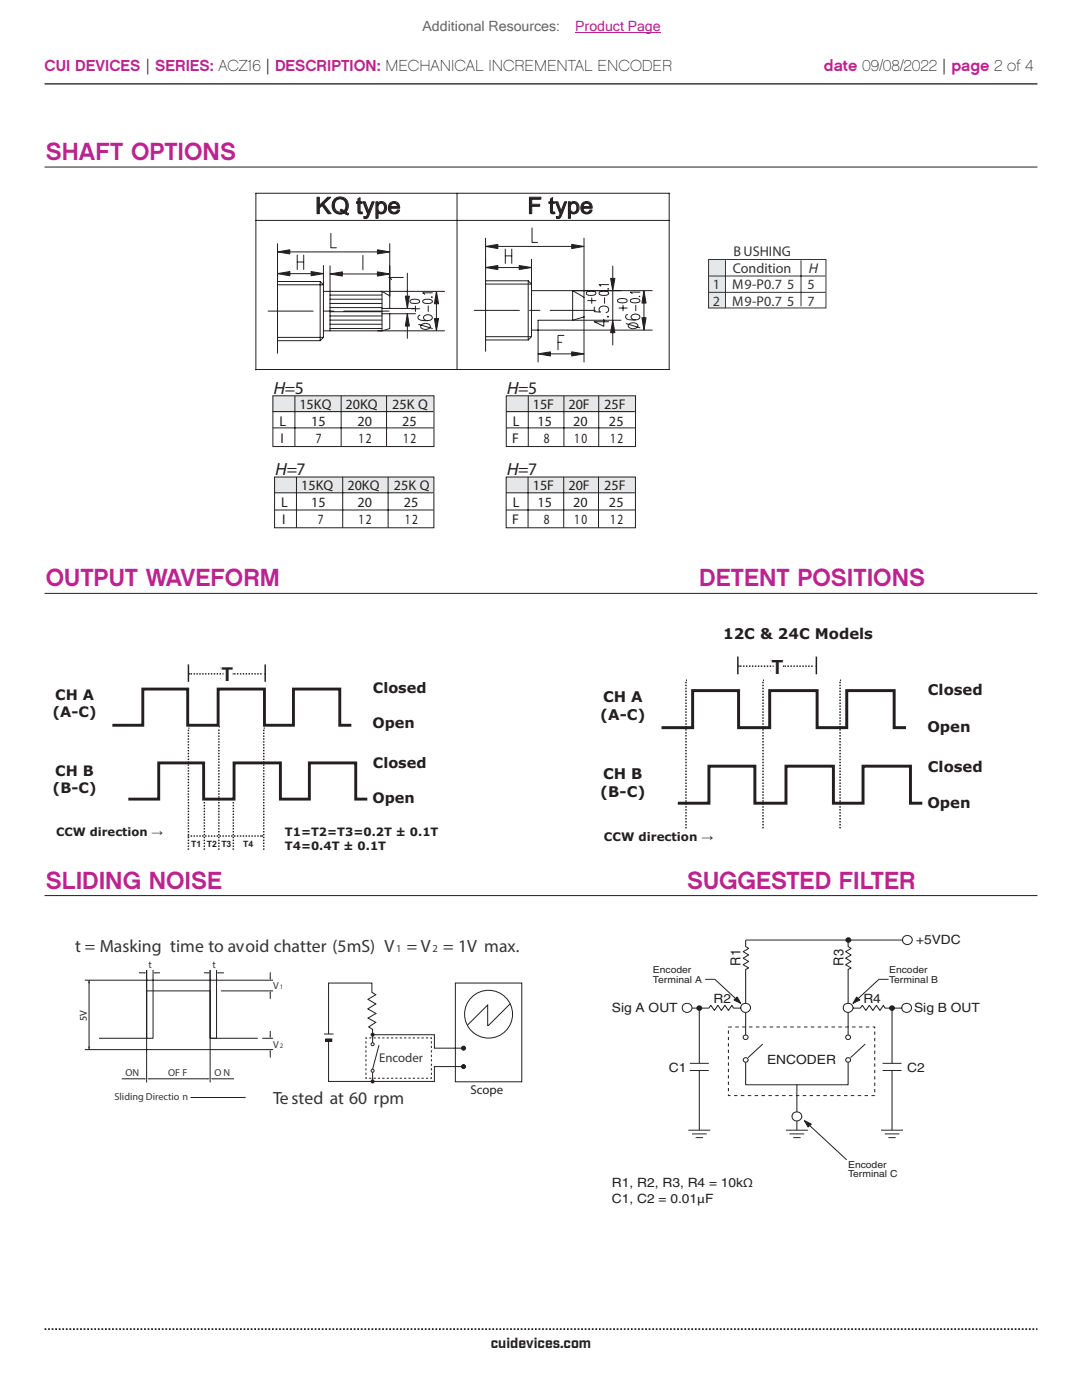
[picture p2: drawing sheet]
<svg xmlns="http://www.w3.org/2000/svg" width="216mm" height="279mm" viewBox="0 0 216 279" stroke-linecap="round" stroke-linejoin="round" font-family="sans-serif">
<path d="M8.9 16.7h198.1" fill="none" stroke="#231f20" stroke-width=".26"/>
<path d="M8.9 265.3h198.1" fill="none" stroke="#231f20" stroke-width=".35" stroke-dasharray=".4 .4 .4 .4 .4 .4" stroke-dashoffset=".7" stroke-linecap="butt"/>
<path d="M8.9 33.3h198.1" fill="none" stroke="#231f20" stroke-width=".2"/>
<path d="M103.6 53l2.5 .4-2.5 .4z" fill="#231f20"/>
<g fill="none" stroke="#231f20" stroke-width=".2">
<path d="M96.9 56h8.5M96.9 56.7h9.2M96.9 53.8v16.3M99.3 49.2h14.8M100.8 49.7v2.9M100.8 51.1h1.3M102.1 49.7v2.9M103.6 53l2.5 .4-2.5 .4zM94.6 61.9h9M96.9 67.8h8.5M96.9 67.2h9.2M105.7 61.9h2"/>
<path d="M109.8 61.9h9"/>
</g>
<path d="M96.9 53.4l2.4-.4v.8z" fill="#231f20"/>
<path d="M96.9 53.4l2.4-.4v.8zM96.9 51.7v2.1M99.3 53.4h4.3" fill="none" stroke="#231f20" stroke-width=".2"/>
<path d="M96.9 49.2l2.4-.4v.8z" fill="#231f20"/>
<path d="M96.9 49.2l2.4-.4v.8zM96.9 47.5v6.3" fill="none" stroke="#231f20" stroke-width=".2"/>
<path d="M121.8 55.6h.9l-.4 2.4z" fill="#231f20"/>
<g fill="none" stroke="#231f20" stroke-width=".2">
<path d="M106.1 51.7v5M114.3 58h15.8M116.5 47.5v11.8M117.1 58.3l.7-.2a.86 .86 0 0 1 1.1 .5 1.37 1.37 0 0 1-1.9 0zM117.3 60h1.6M118.1 59.4v1.1M119.6 58.3l.7-.2a.86 .86 0 0 1 1.1 .5 1.36 1.36 0 0 1-1.9 0zM120.6 59.4v1.1M121.4 57.6v.1h-.1M121.4 56.8h-1.9l.4 .3M121.8 55.6h.9l-.4 2.4zM107.4 65.9h22.7"/>
<path d="M111.3 68.3h.8M112.5 66.9h-1.2v2.9M114.3 63.9h9.6M118.6 61.3v.9l1.2 .1a.61 .61 0 0 1-.3-.6 .61 .61 0 0 1 .4-.5 .89 .89 0 0 1 1.1 0 .89 .89 0 0 1 .3 1l-.4 .2M120.5 63.7v1.4l-1.9-.9h2.8M121.3 63.1l.1 .1-.1 .1-.1-.1"/>
</g>
<path d="M114.1 70.2l2.4 .4-2.4 .4z" fill="#231f20"/>
<path d="M114.1 70.2l2.4 .4-2.4 .4z" fill="none" stroke="#231f20" stroke-width=".2"/>
<path d="M107.4 70.6l2.4-.4v.8z" fill="#231f20"/>
<path d="M105.4 56l.7 .7v10.5l-.7 .6zM106.1 58h8.2M114.3 58v5.9l2.2-.6M114.3 58l2.2 1.3v13M106.1 65.9h1.3M107.4 70.6l2.4-.4v.8zM109.8 70.6h4.3M114.3 63.9h-6.9v8.4" fill="none" stroke="#231f20" stroke-width=".2"/>
<path d="M122.3 63.9l.4 2.5h-.9z" fill="#231f20"/>
<g fill="none" stroke="#231f20" stroke-width=".2">
<path d="M122.3 58v5.9M123.3 59.8l.7-.2a.87 .87 0 0 1 1.1 .5 1.45 1.45 0 0 1-1.9 0zM125.9 59.8l.7-.2a.87 .87 0 0 1 1.1 .5 1.42 1.42 0 0 1-1.9 0zM127.6 59.1l.1 .1h-.2M127.7 58.3h-1.9l.3 .3M122.3 63.9l.4 2.5h-.9zM122.3 66.4v2.4M123.5 61.5h1.6M124.3 60.9v1.1M125 64.6l2.7 .8M125.2 62.8l-.2 .1-.2 .2 .2 .5a3.1 3.1 0 0 0 2.6 0l.1-.3a.93 .93 0 0 0-.9-.6 .93 .93 0 0 0-.9 .6l.4 .5h.4M125.5 64.7a1.28 1.28 0 0 1 1.8 .2v.3a1.25 1.25 0 0 1-1.9 0z"/>
<path d="M126.9 60.9v1.1"/>
</g>
<path d="M128.5 58l.4 2.5h-.8z" fill="#231f20"/>
<path d="M128.5 58l.4 2.5h-.8z" fill="none" stroke="#231f20" stroke-width=".2"/>
<path d="M128.1 63.4h.8l-.4 2.5z" fill="#231f20"/>
<path d="M106.2 45.5v2.9h1.1M128.1 63.4h.8l-.4 2.5zM128.5 60.5v2.9" fill="none" stroke="#231f20" stroke-width=".2"/>
<path d="M114.1 48.8l2.4 .4-2.4 .4z" fill="#231f20"/>
<g fill="none" stroke="#231f20" stroke-width=".2">
<path d="M55.4 56.8h9.1l-.6-.6v11.8M55.4 53.9v16.6M64.5 58.1h24.2M64.5 53v14.3M65.9 53v13M65.9 59.7h10.3M65.9 58.9h10.3M77.8 48.6v10.5M81.3 54.5v4.6M81.9 59.9l.7-.2a.83 .83 0 0 1 1.1 .5 1.49 1.49 0 0 1-1.9 0zM84.5 59.9l.7-.2a.87 .87 0 0 1 1.1 .5 1.52 1.52 0 0 1-1.9 0zM86.2 59.2l.1 .1h-.2"/>
<path d="M86.3 58.4h-1.9l.3 .3M114.1 48.8l2.4 .4-2.4 .4zM122.3 53.1v2.5M53.5 62.1h9M55.4 68h8.5M55.4 67.3h9.1M64.5 66h24.2M64.5 62.1h2.1M64.5 67.3l-.6 .7M65.9 65.6h10.3M65.9 64.7h10.3M65.9 63.9h10.3"/>
<path d="M65.9 63.1h10.3M65.9 62.2h10.3M65.9 61.4h10.3M65.9 60.6h10.3M68.6 62.1h9M82.1 61.6h1.6M82.9 61.1v1.1M83.5 64.7l2.8 .9M83.8 62.9l-.3 .1-.1 .5a1.71 1.71 0 0 0 1.9 .5l.6-.1 .4-.4a.93 .93 0 0 0-.9-.7 .93 .93 0 0 0-.9 .7l.4 .4 .4 .1M84.1 64.8a1.22 1.22 0 0 1 1.8 .2v.3a1.19 1.19 0 0 1-2 0zM85.5 61.1v1.1"/>
</g>
<path d="M80.9 59.1h.8l-.4 2.5z" fill="#231f20"/>
<path d="M80.9 59.1h.8l-.4 2.5z" fill="none" stroke="#231f20" stroke-width=".2"/>
<path d="M81.3 62.6l.4 2.5h-.8z" fill="#231f20"/>
<path d="M57.8 50.3h17.5M76.2 61.6h6.7M76.2 62.6h6.7M77.8 61.6v-2.5l-1.6-1v7.9l1.6-.4v-3M81.3 62.6l.4 2.5h-.8zM81.3 65.1v2.4" fill="none" stroke="#231f20" stroke-width=".2"/>
<path d="M65.9 54.7l2.4-.4v.8z" fill="#231f20"/>
<path d="M59.3 50.9v2.9M59.3 52.3h1.3M60.6 50.9v2.9M65.9 54.7l2.4-.4v.8z" fill="none" stroke="#231f20" stroke-width=".2"/>
<path d="M62.1 54.2l2.4 .4-2.4 .4z" fill="#231f20"/>
<path d="M62.1 54.2l2.4 .4-2.4 .4z" fill="none" stroke="#231f20" stroke-width=".2"/>
<path d="M55.4 54.6l2.4-.4v.8z" fill="#231f20"/>
<path d="M55.4 54.6l2.4-.4v.8zM55.4 53.9v2.4M57.8 54.6h4.3M66 46.6v2.8h1.1" fill="none" stroke="#231f20" stroke-width=".2"/>
<path d="M55.4 50.3l2.4-.4v.8z" fill="#231f20"/>
<path d="M55.4 50.3l2.4-.4v.8zM55.4 48.6v5.3M55.4 56.2h8.5" fill="none" stroke="#231f20" stroke-width=".2"/>
<path d="M75.3 49.9l2.5 .4-2.5 .4z" fill="#231f20"/>
<path d="M72.4 51v2.9M75.3 49.9l2.5 .4-2.5 .4zM80.5 55.4h-2.9l.5 .4" fill="none" stroke="#231f20" stroke-width=".2"/>
<path d="M75.3 54.3l2.5 .4-2.5 .4z" fill="#231f20"/>
<path d="M68.3 54.7h7M75.3 54.3l2.5 .4-2.5 .4z" fill="none" stroke="#231f20" stroke-width=".2"/>
<path d="M87.1 58.1l.4 2.5h-.8z" fill="#231f20"/>
<path d="M87.1 58.1l.4 2.5h-.8z" fill="none" stroke="#231f20" stroke-width=".2"/>
<path d="M86.7 63.6h.8l-.4 2.4z" fill="#231f20"/>
<path d="M91.2 38.6v35.1M51.1 44h82.4M51.1 73.7h82.4v-35.1h-82.4v35.2M86.7 63.6h.8l-.4 2.4zM87.1 60.6v3" fill="none" stroke="#231f20" stroke-width=".2"/>
<path d="M54.5 78.9h32.1v3.4h-32.1z" fill="#e6e7e9"/>
<path d="M54.5 79h32.1v10.1h-32.1zM58.8 79v10.1M68.1 79v10.1M77.1 79v10.1M54.4 82.1h32.1M54.4 85.4h32.1" fill="none" stroke="#231f20" stroke-width=".2"/>
<path d="M54.8 95.3h31.8v3.1h-31.8z" fill="#e6e7e9"/>
<path d="M54.8 98.4h31.7M54.8 95.2h31.8v10.1h-31.8zM59.2 95.2v10.1M68.4 95.2v10.1M77.4 95.2v10.1M54.8 101.8h31.7" fill="none" stroke="#231f20" stroke-width=".2"/>
<path d="M101 78.9h25.8v3.4h-25.8z" fill="#e6e7e9"/>
<path d="M101 79h25.8v10.1h-25.8zM105.4 79v10.1M112.5 79v10.1M119.5 79v10.1M101 82.1h25.7M101 85.4h25.8" fill="none" stroke="#231f20" stroke-width=".2"/>
<path d="M101 95.3h25.8v3.1h-25.8z" fill="#e6e7e9"/>
<path d="M101 98.4h25.7M101 95.2h25.8v10.1h-25.8zM105.4 95.2v10.1M112.5 95.2v10.1M119.4 95.2v10.1M101 101.8h25.7" fill="none" stroke="#231f20" stroke-width=".2"/>
<path d="M141.3 51.8h3.5v9.8h-3.5z" fill="#e5e8ed"/>
<path d="M141.4 51.8h23.4v9.7h-23.4zM141.4 58.3h23.3M141.5 55.1h23.2M144.8 52v9.5M159.8 52v9.1" fill="none" stroke="#323436" stroke-width=".2"/>
<path d="M8.9 118.4h198.1M8.9 178.7h198.1M90.9 196.2h13.2v19.7h-13.2zM64.6 206.4h2M65.6 206.4v-10.2h8.6v1.8l.8 .5-1.6 .9 1.6 1-1.6 .9 1.6 1-1.6 .9 1.6 .8-1.4 .9 .7 .5v2.7M74.3 206.5h12.4v2.7h5.8M74.3 214v1.8" fill="none" stroke="#231f20" stroke-width=".2"/>
<path d="M65 207.3h1.2v.5h-1.2z" fill="#231f20"/>
<g fill="none" stroke="#231f20" stroke-width=".2">
<path d="M65 207.3h1.2v.5h-1.2zM65.6 207.8v8h21.1v-2.9h5.8M73 215v.2h.2M73.2 207.1h-.2v.3M75.6 208.6l-1.3 4.8M85.9 207.1h.2v.3M86.1 215v.2h-.2M101.8 200.3l-4.3 4.4h-.2v-4.1l-4 4"/>
<circle cx="74.3" cy="213.7" r=".3"/>
<circle cx="74.3" cy="208.4" r=".3"/>
</g>
<path d="M73 207.8v6.9M73.7 215.2h11.9M85.4 207.1h-11.9M86.1 214.5v-6.9" fill="none" stroke="#231f20" stroke-width=".2" stroke-dasharray=".4 .4" stroke-linecap="butt"/>
<circle cx="74.3" cy="206.5" r=".3" fill="#231f20"/>
<circle cx="74.3" cy="206.5" r=".3" fill="none" stroke="#231f20" stroke-width=".2"/>
<circle cx="74.3" cy="215.8" r=".3" fill="#231f20"/>
<g fill="none" stroke="#231f20" stroke-width=".2">
<circle cx="74.3" cy="215.8" r=".3"/>
<circle cx="97.5" cy="202.4" r="4.8"/>
</g>
<circle cx="92.5" cy="209.2" r=".4" fill="#231f20"/>
<circle cx="92.5" cy="209.2" r=".4" fill="none" stroke="#231f20" stroke-width=".2"/>
<circle cx="92.5" cy="212.9" r=".4" fill="#231f20"/>
<g fill="none" stroke="#231f20" stroke-width=".2">
<path d="M16.9 195.6h37.6M30.5 193.6v13.6h-1.2v-13.6v22.4M41.9 193.6v13.6h1.3v-13.6M44.1 197.8h10.4M53.9 194v1.2M16.9 209.5h37.6M52.3 207.2h2.2"/>
<circle cx="92.5" cy="212.9" r=".4"/>
</g>
<path d="M53.8 195.1l.1 .1 .2-.1-.2 .5z" fill="#231f20"/>
<path d="M53.9 198.1v1.2" fill="none" stroke="#231f20" stroke-width=".2"/>
<path d="M53.9 197.8l.2 .5-.2-.2-.1 .2z" fill="#231f20"/>
<path d="M53.9 205.7v1.1" fill="none" stroke="#231f20" stroke-width=".2"/>
<path d="M53.8 206.7l.1 .1 .2-.1-.2 .5z" fill="#231f20"/>
<path d="M53.9 209.9v1.2" fill="none" stroke="#231f20" stroke-width=".2"/>
<path d="M53.9 209.5l.2 .5-.2-.1-.1 .1z" fill="#231f20"/>
<path d="M27.7 194.1h1.1" fill="none" stroke="#231f20" stroke-width=".2"/>
<path d="M28.7 194l.5 .1-.5 .2 .1-.2z" fill="#231f20"/>
<path d="M31 194.1h.9" fill="none" stroke="#231f20" stroke-width=".2"/>
<path d="M30.6 194.1l.5-.1-.1 .1 .1 .2z" fill="#231f20"/>
<path d="M40.7 194.1h.8" fill="none" stroke="#231f20" stroke-width=".2"/>
<path d="M41.4 194l.5 .1-.5 .2 .1-.2z" fill="#231f20"/>
<path d="M43.6 194.1h1.1" fill="none" stroke="#231f20" stroke-width=".2"/>
<path d="M43.2 194.1l.5-.1-.1 .1 .1 .2z" fill="#231f20"/>
<path d="M24.3 215.3h4.5" fill="none" stroke="#231f20" stroke-width=".2"/>
<path d="M28.7 215.1l.5 .2-.5 .2 .1-.2z" fill="#231f20"/>
<path d="M29.8 215.3h11.7" fill="none" stroke="#231f20" stroke-width=".2"/>
<g fill="#231f20">
<path d="M29.4 215.3l.5-.2-.1 .2 .1 .2z"/>
<path d="M41.4 215.1l.5 .2-.5 .2 .1-.2z"/>
</g>
<path d="M42.4 215.3h4.3" fill="none" stroke="#231f20" stroke-width=".2"/>
<path d="M42 215.3l.6-.2-.2 .2 .2 .2z" fill="#231f20"/>
<path d="M38 219h10.7" fill="none" stroke="#231f20" stroke-width=".2"/>
<path d="M48.6 218.9l.6 .1-.6 .2 .1-.2z" fill="#231f20"/>
<path d="M17.8 195.6v13.9M41.9 193.6v22.4M19.8 207.2h9.5v-9.4h12.6v9.4h9.5" fill="none" stroke="#231f20" stroke-width=".2"/>
<g fill="#231f20">
<path d="M17.6 208.9h.3l-.1 .6z"/>
<path d="M17.8 195.6l.1 .6h-.3z"/>
</g>
<g fill="none" stroke="#231f20" stroke-width=".2">
<path d="M148.8 187.6h31.3"/>
<circle cx="181.1" cy="187.6" r=".94"/>
</g>
<circle cx="169.3" cy="187.6" r=".47" fill="#231f20"/>
<g fill="none" stroke="#231f20" stroke-width=".2">
<path d="M148.8 187.6v1.3l.6 .4-1.1 .6 1.1 .7-1.1 .6 1.1 .7-1.1 .6 1.1 .7-.6 .3v6.7M169.2 187.6v1.3l.6 .4-1.1 .6 1.1 .7-1.1 .6 1.1 .7-1.1 .6 1.1 .7-.6 .3v6.7M138.1 201.2h3.3l.4-.6 .7 1.1 .7-1.1 .7 1.1 .7-1.1 .7 1.1 .8-1.1 .3 .6h1.4M148.8 212v4.5h20.4v-4.5M152.2 208.4l-2.9 2.7M159 216.4v5.5M170.2 201.2h1.5l.4-.6 .7 1.1 .7-1.1 .7 1.1 .7-1.1 .7 1.1 .7-1.1 .3 .6h3.3M172.6 208.4l-2.9 2.7M159 223.7v1.9"/>
<circle cx="169.3" cy="187.6" r=".47"/>
<circle cx="137.1" cy="201.2" r=".94"/>
<circle cx="148.8" cy="207" r=".47"/>
<circle cx="148.8" cy="211.5" r=".47"/>
<circle cx="148.8" cy="201.2" r=".94"/>
<circle cx="169.2" cy="207" r=".47"/>
<circle cx="169.2" cy="211.5" r=".47"/>
<circle cx="169.2" cy="201.2" r=".94"/>
<circle cx="180.9" cy="201.2" r=".94"/>
<circle cx="159" cy="222.8" r=".94"/>
</g>
<g fill="#231f20" stroke="#231f20" stroke-width=".2">
<path d="M148.8 202v4.6z"/>
<path d="M169.2 202v4.6z"/>
<path d="M139.5 213.6v12z"/>
<path d="M139.5 201.2v11z"/>
<path d="M178 213.6v12z"/>
<path d="M178 201.2v11z"/>
</g>
<path d="M145.3 205h29.2v13.7h-29.2z" fill="none" stroke="#231f20" stroke-width=".2" stroke-dasharray=".7 .7" stroke-linecap="butt"/>
<circle cx="178" cy="201.2" r=".47" fill="#231f20"/>
<circle cx="178" cy="201.2" r=".47" fill="none" stroke="#231f20" stroke-width=".2"/>
<circle cx="139.6" cy="201.2" r=".47" fill="#231f20"/>
<g fill="none" stroke="#231f20" stroke-width=".2">
<path d="M142.6 195.4l5.2 4.8M137.6 212.2h3.8M137.6 213.6h3.8M176.1 212.2h3.8M176.1 213.6h3.8M137.3 225.6h4.4M138.1 226.3h2.9M138.8 227h1.5M156.8 225.6h4.4M157.5 226.3h3M158.3 227h1.4M175.8 225.6h4.4"/>
<path d="M176.5 226.3h3M177.3 227h1.4"/>
<circle cx="139.6" cy="201.2" r=".47"/>
</g>
<path d="M146.4 199.6l.7-.6 .7 1.2z" fill="#231f20"/>
<path d="M140.7 195.4h1.9M146.4 199.6l.7-.6 .7 1.2zM175.4 195.4l-5.2 4.8" fill="none" stroke="#231f20" stroke-width=".2"/>
<path d="M170.9 199l.7 .6-1.4 .6z" fill="#231f20"/>
<path d="M170.9 199l.7 .6-1.4 .6zM175.4 195.4h1.9M160.5 223.7l8.5 7.8" fill="none" stroke="#231f20" stroke-width=".2"/>
<path d="M160.5 223.7l1.4 .6-.7 .6z" fill="#231f20"/>
<path d="M160.5 223.7l1.4 .6-.7 .6z" fill="none" stroke="#231f20" stroke-width=".2"/>
<path d="M22.4 144.7h6.1v-7.2h9v7.2h6v-7.2h9.3v7.2h5.8v-7.2h9.2v7.2h2.3M25.6 159.5h6.1v-7.2h8.9v7.2h6.1v-7.2h9.3v7.2h5.7v-7.2h9.3v7.2h2.3" fill="none" stroke="#231f20" stroke-width=".58"/>
<g fill="none" stroke="#231f20" stroke-width=".29">
<path d="M37.6 132.6v3.5M37.7 134.5h.1M44.4 134.5h.1M46.4 134.5h.1M52.8 134.5h.1M52.9 132.6v3.5M37.6 145.3h.1M40.8 159.5h.1M43.7 145h.1M46.6 159.5h.1M52.6 145.3h.1M37.5 166.9h.2"/>
<path d="M37.6 169.3v.3M40.8 169.3v.3M43.7 169.3v.3M46.6 169.3v.3M52.2 166.9h.3M52.6 169.3v.3"/>
</g>
<path d="M38 134.5h6.1M46.7 134.5h5.8M37.6 169v-23.4M38 166.9h14.2M40.8 169v-9.2M43.7 169v-23.7M46.6 169v-9.2M52.6 169v-23.4" fill="none" stroke="#231f20" stroke-width=".29" stroke-dasharray=".3 .3" stroke-linecap="butt"/>
<path d="M44 133.3h.1M44 135.4h.1M153.8 131.7h.1M153.8 133.9h.1" fill="none" stroke="#f8eb28" stroke-width=".2"/>
<path d="M132 145.2h6.2v-7.4h9.2v7.4h6.2v-7.4h9.4v7.4h6v-7.4h9.4v7.4h2.4M135.3 160.3h6.2v-7.4h9.1v7.4h6.2v-7.4h9.5v7.4h5.9v-7.4h9.5v7.4h2.3" fill="none" stroke="#231f20" stroke-width=".59"/>
<path d="M136.9 135.8h.1M147.2 131v3.6M147.4 132.9h.1M152.3 135.8h.1M154.2 132.9h.1M156.2 132.9h.1M162.7 132.9h.1M162.9 131v3.6M167.6 135.8h.1M136.9 165v.3M152.3 165v.3M167.6 165v.3" fill="none" stroke="#231f20" stroke-width=".3"/>
<path d="M147.7 132.9h6.2M156.5 132.9h6M136.9 164.7v-28.6M152.3 164.7v-28.6M167.6 164.7v-28.6" fill="none" stroke="#231f20" stroke-width=".3" stroke-dasharray=".3 .3" stroke-linecap="butt"/>
<path d="M114.8 6.5h17" fill="none" stroke="#bd238f" stroke-width=".2"/>
<g font-size="4.9" fill="#bd238f">
<text x="9.1" y="31.9">SHAFT OPTIONS</text>
<text x="9.1" y="117">OUTPUT WAVEFORM</text>
<text x="139.5" y="117">DETENT POSITIONS</text>
<text x="9.1" y="177.3">SLIDING NOISE</text>
<text x="137.1" y="177.3">SUGGESTED FILTER</text>
</g>
<g font-size="4.6" fill="#231f20">
<text x="62.9" y="42.6">KQ type</text>
<text x="105.3" y="42.6">F type</text>
</g>
<text font-size="3.9" fill="#231f20" x="153.9" y="134.5">T</text>
<text font-size="3.8" fill="#231f20" x="44.2" y="136">T</text>
<g font-size="3.6" fill="#231f20">
<text x="54.4" y="78.6">H=5</text>
<text x="101" y="78.6">H=5</text>
<text x="54.8" y="94.8">H=7</text>
<text x="101" y="94.8">H=7</text>
</g>
<g font-size="3.5" fill="#323436">
<text x="15" y="190.1">t = Masking time to avoid chatter (5mS) V = V</text>
<text x="88.4" y="190.1">= 1V max.</text>
<text x="54.5" y="220.3">Te sted at 60 rpm</text>
</g>
<g font-size="3.2" fill="#bd238f">
<text x="8.9" y="14.3">CUI DEVICES | SERIES: ACZ16 | DESCRIPTION: MECHANICAL INCREMENTAL ENCODER</text>
<text x="164.4" y="14.3">date 09/08/2022 | page 2 of 4</text>
</g>
<g font-size="3" fill="#231f20">
<text x="144.3" y="127.4">12C &amp; 24C Models</text>
<text x="119.8" y="143.6">(A-C)</text>
<text x="120.3" y="140.1">CH A</text>
<text x="185.1" y="138.8">Closed</text>
<text x="185" y="146">Open</text>
<text x="120.3" y="155.5">CH B</text>
<text x="185.1" y="154.1">Closed</text>
<text x="119.8" y="159.1">(B-C)</text>
<text x="185" y="161.3">Open</text>
</g>
<text font-size="2.9" fill="#323436" x="161.3" y="54.5">H</text>
<g font-size="2.9" fill="#231f20">
<text x="10.5" y="143.2">(A-C)</text>
<text x="11" y="139.7">CH A</text>
<text x="74.4" y="138.3">Closed</text>
<text x="74.3" y="145.3">Open</text>
<text x="11" y="154.8">CH B</text>
<text x="74.4" y="153.2">Closed</text>
<text x="10.5" y="158.3">(B-C)</text>
<text x="74.3" y="160.3">Open</text>
</g>
<text font-size="2.8" fill="#63676b" x="84.3" y="6.1">Additional Resources:</text>
<text font-size="2.8" fill="#bd238f" x="114.8" y="6.1">Product Page</text>
<g font-size="2.8" fill="#323436">
<text x="146.4" y="51">BUSHING</text>
<text x="142.2" y="57.8">1</text>
<text x="146.1" y="57.8">M9-P0.7</text>
<text x="146.2" y="54.5">Condition</text>
<text x="157.1" y="57.8">5</text>
<text x="161.1" y="57.8">5</text>
<text x="142.2" y="61">2</text>
<text x="146.1" y="61">M9-P0.7</text>
<text x="157.1" y="61">5</text>
<text x="161.1" y="61">7</text>
</g>
<g font-size="2.8" fill="#231f20">
<text x="59.7" y="81.7">15KQ</text>
<text x="69" y="81.7">20KQ</text>
<text x="78.2" y="81.7">25K Q</text>
<text x="106.3" y="81.7">15F</text>
<text x="113.4" y="81.7">20F</text>
<text x="120.6" y="81.7">25F</text>
<text x="55.8" y="85">L</text>
<text x="56" y="88.4">I</text>
<text x="62.1" y="85">15</text>
<text x="63" y="88.4">7</text>
<text x="71.3" y="85">20</text>
<text x="71.5" y="88.4">12</text>
<text x="80.2" y="85">25</text>
<text x="80.4" y="88.4">12</text>
<text x="102.2" y="88.4">F</text>
<text x="102.3" y="85">L</text>
<text x="107.2" y="85">15</text>
<text x="108.5" y="88.4">8</text>
<text x="114.3" y="85">20</text>
<text x="114.6" y="88.4">10</text>
<text x="121.5" y="85">25</text>
<text x="121.7" y="88.4">12</text>
<text x="56.1" y="101.2">L</text>
<text x="60.1" y="97.8">15KQ</text>
<text x="62.1" y="101.2">15</text>
<text x="69.3" y="97.8">20KQ</text>
<text x="71.3" y="101.2">20</text>
<text x="78.6" y="97.8">25K Q</text>
<text x="80.6" y="101.2">25</text>
<text x="102.3" y="101.2">L</text>
<text x="106.3" y="97.8">15F</text>
<text x="107.2" y="101.2">15</text>
<text x="113.4" y="97.8">20F</text>
<text x="114.3" y="101.2">20</text>
<text x="120.6" y="97.8">25F</text>
<text x="121.5" y="101.2">25</text>
<text x="56.3" y="104.5">I</text>
<text x="63.4" y="104.6">7</text>
<text x="71.5" y="104.6">12</text>
<text x="80.8" y="104.6">12</text>
<text x="102.2" y="104.5">F</text>
<text x="108.5" y="104.6">8</text>
<text x="114.6" y="104.6">10</text>
<text x="121.7" y="104.6">12</text>
<text x="97.9" y="269">cuidevices.com</text>
</g>
<g font-size="2.7" fill="#231f20">
<text x="147.7" y="192.7" transform="rotate(-90 147.7 192.7)">R1</text>
<text x="168.3" y="192.7" transform="rotate(-90 168.3 192.7)">R3</text>
</g>
<g font-size="2.5" fill="#231f20">
<text x="182.8" y="188.4">+5VDC</text>
<text x="122.1" y="202">Sig A OUT</text>
<text x="142.4" y="200.3">R2</text>
<text x="172.3" y="200.3">R4</text>
<text x="182.4" y="202">Sig B OUT</text>
<text x="133.5" y="213.9">C1</text>
<text x="153.1" y="212.4">ENCODER</text>
<text x="181" y="213.9">C2</text>
<text x="93.9" y="218.4">Scope</text>
<text x="122.1" y="237">R1, R2, R3, R4 = 10kΩ</text>
<text x="122.1" y="240">C1, C2 = 0.01µF</text>
</g>
<text font-size="2.5" fill="#323436" x="75.7" y="212">Encoder</text>
<text font-size="2.4" fill="#231f20" x="120.5" y="167.8">CCW direction →</text>
<g font-size="2.3" fill="#231f20">
<text x="11.2" y="166.8">CCW direction →</text>
<text x="56.8" y="166.8">T1=T2=T3=0.2T ± 0.1T</text>
<text x="56.8" y="169.6">T4=0.4T ± 0.1T</text>
</g>
<g font-size="2.1" fill="#323436">
<text x="79" y="190.1">1</text>
<text x="86.3" y="190.1">2</text>
</g>
<g font-size="2" fill="#323436">
<text x="29.6" y="193.1">t</text>
<text x="42.4" y="193.1">t</text>
<text x="54.5" y="197.4">V</text>
<text x="54.5" y="209.1">V</text>
<text x="25" y="214.8">ON</text>
<text x="33.6" y="214.8">OF F</text>
<text x="42.8" y="214.8">O N</text>
<text x="22.9" y="219.6">Sliding Directio n</text>
</g>
<text font-size="2" fill="#231f20" x="17.3" y="203.8" transform="rotate(-90 17.3 203.8)">5V</text>
<g font-size="1.9" fill="#231f20">
<text x="130.3" y="194.2">Encoder</text>
<text x="130.3" y="196.1">Terminal A</text>
<text x="177.4" y="194.2">Encoder</text>
<text x="177.4" y="196.1">Terminal B</text>
<text x="169.2" y="233">Encoder</text>
<text x="169.2" y="234.9">Terminal C</text>
</g>
<g font-size="1.7" fill="#231f20">
<text x="38.2" y="169">T1 T2 T3</text>
<text x="48.5" y="169">T4</text>
</g>
<g font-size="1.4" fill="#323436">
<text x="55.9" y="197.4">1</text>
<text x="55.9" y="209.1">2</text>
</g>
</svg>
